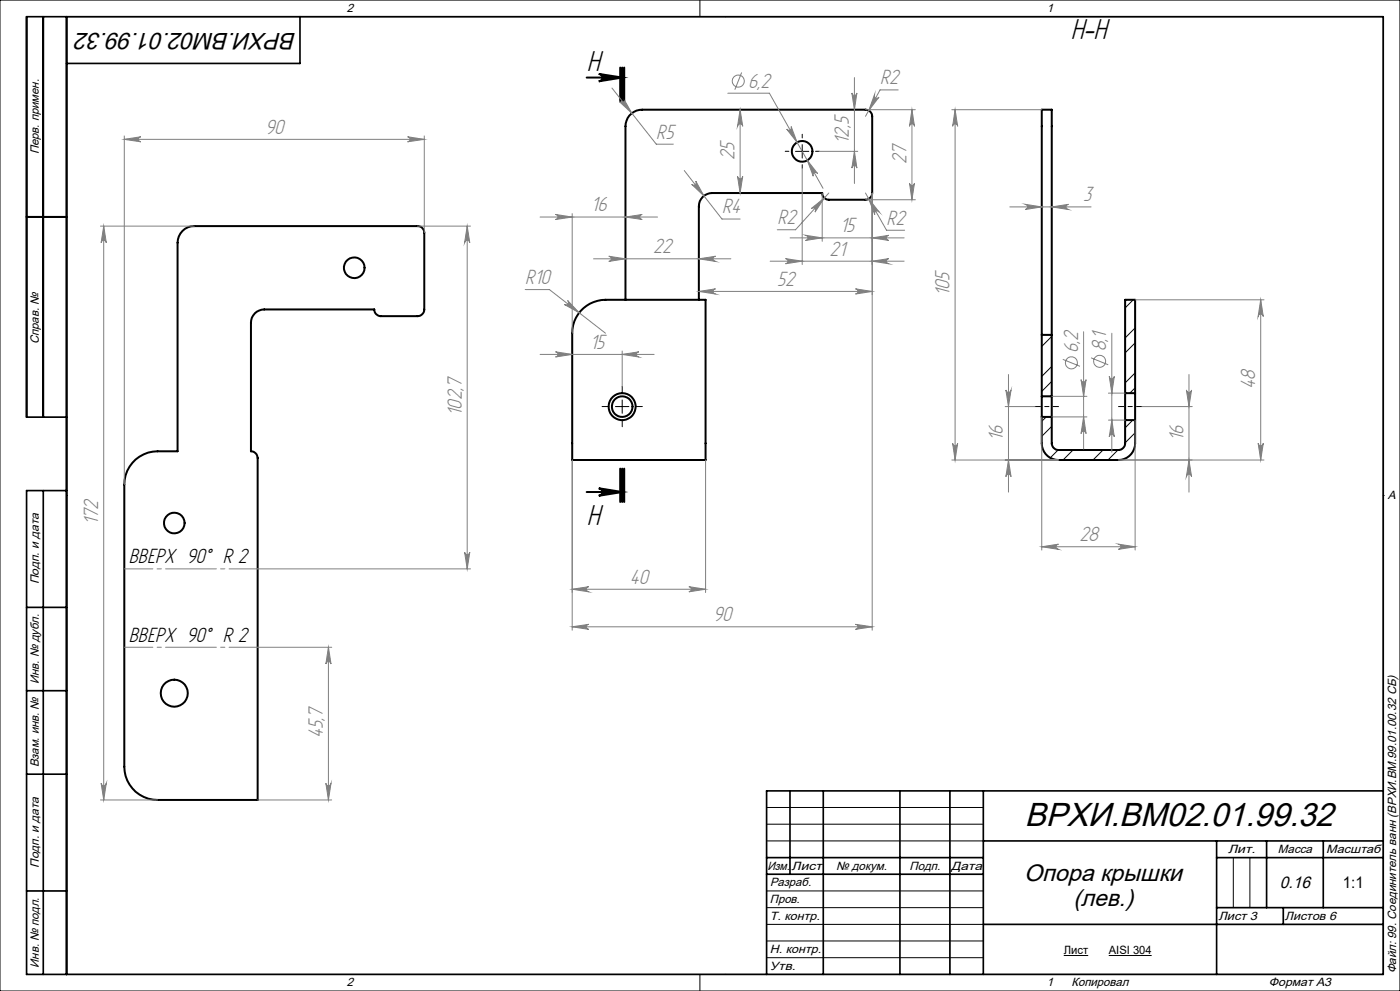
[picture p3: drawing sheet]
<svg xmlns="http://www.w3.org/2000/svg" width="420mm" height="297mm" viewBox="0 0 420 297" stroke-linecap="round" stroke-linejoin="round" font-family="sans-serif">
<g fill="none" stroke="#000" stroke-width=".6">
<path d="M176 23.2h10.7M186.1 20.2v10M186.7 20.2v10M187.3 20.2v10M8 65h12M54.8 69.2a4.8 4.8 0 0 1 3.5-1.4h67a1.99 1.99 0 0 1 2 1.9v23a2.05 2.05 0 0 1-2 2.1h-11a1.99 1.99 0 0 1-2-2.1h-33a4 4 0 0 0-4 4.1v38.5a2.05 2.05 0 0 1 2 2v102.4h-30a9.9 9.9 0 0 1-10-9.9v-84.6a10 10 0 0 1 10-9.9h6v-62.6a5 5 0 0 1 1.5-3.5zM175 92.4a10.2 10.2 0 0 1 6.6-2.6h30.1v48.1h-40v-38a9.8 9.8 0 0 1 3.3-7.5zM187.6 89.8v-52a5 5 0 0 1 5.1-4.9h66.9a1.99 1.99 0 0 1 2.1 2v23a2.05 2.05 0 0 1-2.1 2h-11a1.99 1.99 0 0 1-1.9-2h-33.1a4 4 0 0 0-3.9 4v27.9M312.5 118.8v6.2M312.5 118.8v-85.9h3v85.9M312.5 118.8h3M312.5 100.4h3"/>
<path d="M315.5 118.8v6.2M337.5 117.8v8.1M337.5 117.8v-28h3v28M337.5 117.8h3M340.5 117.8v8.1M312.5 125v7.9a5 5 0 0 0 5 5h18a5 5 0 0 0 5-5v-7M312.5 125h3M315.5 125v7.9a2.05 2.05 0 0 0 2 2h18a2.05 2.05 0 0 0 2-2v-7M337.5 125.9h3M176 147.5h10.7M186.1 140.4v10M186.7 140.4v10"/>
<path d="M187.3 140.4v10z"/>
<circle cx="240.6" cy="45.4" r="3.1"/>
<circle cx="106.3" cy="80.2" r="3.1"/>
<circle cx="186.6" cy="121.9" r="4"/>
<circle cx="186.7" cy="121.9" r="3.1"/>
<circle cx="52.3" cy="156.8" r="3.1"/>
<circle cx="52.3" cy="207.7" r="4.1"/>
</g>
<g fill="none" stroke="#000" stroke-width=".3">
<path d="M0 0h420v297h-420zM20 5h395v287h-395zM210 0v5M217.5 5h.1M238.7 45.4h3.9M240.7 43.4v4M340 89.8l-2.5 2.5M340.5 98.3l-3 3M186.7 119.9v4M315.5 114.3l-3 3M315.5 109.8l-3 3M315.5 100.8l-3 3"/>
<path d="M340.5 111.8l-3 3M340.5 102.8l-3 3M340.5 116.2l-1.6 1.6M184.6 121.8h4.1M313.9 125l-1.4 1.3M315.5 127.8l-3 3M317.4 134.9l-2.3 2.3M321.9 134.9l-3 3M330.9 134.9l-3 3M335.4 134.9l-3 3M339.8 125.9l-2.3 2.3M340.5 129.7l-3 3"/>
<path d="M20 148.5h.1M415 148.5h.1M230 242h65M230 247h65M230 252h65M370 257v15M375 257v15M230 267h65M230 272h65M230 277h65M210 292v5M217.5 292h.1"/>
<path d="M230 282h65M230 287h65M319.1 286.4h7.4M332.6 286.4h12.9"/>
</g>
<g fill="none" stroke="#808080" stroke-width=".3">
<path d="M183.6 26.4l13.3 16.8h5.1M185.8 30.5a.77 .77 0 0 0 1.1 .1 .77 .77 0 0 0 .1-1.1l2.5 4.4zM218.3 27.9h12.5l16.1 28.5M222 32.9l.8 4.9a.78 .78 0 0 0-.8-.7 .78 .78 0 0 0-.7 .7zM222 32.9v25M222.5 21.7l-2 5.2M236 38.7a.78 .78 0 0 0 1.1 .3 .78 .78 0 0 0 .2-1.1l1.8 4.7zM255.6 27.9a.76 .76 0 0 0 .7 .7 .76 .76 0 0 0 .8-.7l-.8 5zM256.3 23.2v31.8M259.6 32.9h15M262.4 28.4a.77 .77 0 0 0 .3 1 .77 .77 0 0 0 1-.3l-3.1 4zM269.5 26.9h-5.5l-4.4 8"/>
<path d="M273.6 32.9l.8 4.9a.76 .76 0 0 0-.8-.7 .76 .76 0 0 0-.8 .7zM273.6 32.9v27M285.5 32.9h27M286.5 32.9l.8 4.9a.76 .76 0 0 0-.8-.7 .76 .76 0 0 0-.7 .7zM286.5 32.9v105M37.3 40.7v104.5M37.3 41.8h90M37.3 41.8l5-.8a.76 .76 0 0 0-.8 .7 .76 .76 0 0 0 .8 .8zM122.3 41l5 .8-5 .7a.76 .76 0 0 0 .7-.8 .76 .76 0 0 0-.7-.7zM127.3 40.7v29M205.3 51.1l11.3 14.5h5.4M207.5 55.2a.78 .78 0 0 0 1.1 .1 .78 .78 0 0 0 .1-1l2.5 4.4z"/>
<path d="M221.3 52.9a.78 .78 0 0 0 .7 .7 .78 .78 0 0 0 .8-.7l-.8 5zM240.7 50.5v28.8M242.2 48l3.1 4a.76 .76 0 0 0-1-.2 .76 .76 0 0 0-.3 1zM245.7 45.4h11.6M246.7 57.9v14.4M248.6 57.9l-9.9 11h-5.5M256.3 45.4l.8 5a.76 .76 0 0 0-.8-.8 .76 .76 0 0 0-.7 .8zM259.6 57.9l6.4 11.1h5.4M259.6 59.9h15M260.6 59.6l3.2 4a.78 .78 0 0 0-1.1-.3 .78 .78 0 0 0-.3 1zM261.7 57.9v131M272.8 54.9a.76 .76 0 0 0 .8 .7 .76 .76 0 0 0 .8-.7l-.8 5z"/>
<path d="M30.1 67.8h28.2M31.1 67.8l.8 4.9a.78 .78 0 0 0-.8-.7 .78 .78 0 0 0-.8 .7zM31.1 67.8v171.9M125.3 67.8h15.8M140.2 67.8l.7 4.9a.78 .78 0 0 0-.7-.7 .78 .78 0 0 0-.8 .7zM140.2 67.8v102.7M162 65h35.3M166.7 64.3l5 .7-5 .8a.76 .76 0 0 0 .7-.8 .76 .76 0 0 0-.7-.7zM171.7 64v35.9M178 77.6h41.3M182.6 76.8l5 .8-5 .7a.78 .78 0 0 0 .8-.7 .78 .78 0 0 0-.8-.8zM187.6 65l5.1-.7a.76 .76 0 0 0-.8 .7 .76 .76 0 0 0 .8 .8z"/>
<path d="M209.7 77.6l5-.8a.78 .78 0 0 0-.8 .8 .78 .78 0 0 0 .8 .7zM231 78.3h40.3M235.7 77.5l5 .8-5 .8a.78 .78 0 0 0 .7-.8 .78 .78 0 0 0-.7-.8zM237 71.3h34.3M241.7 70.5l5 .8-5 .8a.78 .78 0 0 0 .7-.8 .78 .78 0 0 0-.7-.8zM243.4 62.5l3.9-3.2-2.8 4.3a.78 .78 0 0 0-.1-1.1 .78 .78 0 0 0-1 0zM261.7 71.3l5-.8a.78 .78 0 0 0-.8 .8 .78 .78 0 0 0 .8 .8zM261.7 78.3l5-.8a.78 .78 0 0 0-.8 .8 .78 .78 0 0 0 .8 .8zM302.9 62h24.4M307.6 61.2l4.9 .8-4.9 .8a.78 .78 0 0 0 .7-.8 .78 .78 0 0 0-.7-.8zM315.5 62l5-.8a.78 .78 0 0 0-.7 .8 .78 .78 0 0 0 .7 .8zM157.6 86.8h7.2l16.8 13.1"/>
<path d="M170.3 90.1l3.4 3.6-4.4-2.4a.77 .77 0 0 0 1.1-.2 .77 .77 0 0 0-.1-1zM209.7 87.3l5-.7a.78 .78 0 0 0-.8 .7 .78 .78 0 0 0 .8 .8zM209.7 87.3h52M256.6 86.6l5.1 .7-5.1 .8a.78 .78 0 0 0 .8-.8 .78 .78 0 0 0-.8-.7zM325.1 99.4v35.2M333.6 99.9v35.6M340.5 89.8h38.7M378.2 89.8v48.1M378.2 89.8l.8 5.1a.78 .78 0 0 0-.8-.8 .78 .78 0 0 0-.8 .8zM162 106.2h34.3M166.7 105.4l5 .8-5 .8a.78 .78 0 0 0 .7-.8 .78 .78 0 0 0-.7-.8zM186.7 105.2v10.6"/>
<path d="M186.7 106.2l5-.8a.78 .78 0 0 0-.8 .8 .78 .78 0 0 0 .8 .8zM301.8 116.9a.78 .78 0 0 0 .7 .7 .78 .78 0 0 0 .8-.7l-.8 4.9zM302.5 112.3v35.2M315.6 118.8h10.5M318.8 107.7l5.2 2.1M324.3 113.8a.76 .76 0 0 0 .8 .7 .76 .76 0 0 0 .7-.7l-.7 5zM327.3 107.2l5.2 2.1M332.5 117.8h5M332.8 112.8a.76 .76 0 0 0 .7 .7 .76 .76 0 0 0 .8-.7l-.7 5zM355.9 116.9a.78 .78 0 0 0 .8 .7 .78 .78 0 0 0 .8-.7l-.8 4.9zM356.7 112.3v35.2M171.7 137.9v51"/>
<path d="M211.7 137.9v39.7M285.5 137.9h32M285.8 132.9a.76 .76 0 0 0 .7 .7 .76 .76 0 0 0 .8-.7l-.8 5zM301.6 121.8h8.9M302.5 137.9l.8 5a.78 .78 0 0 0-.8-.8 .78 .78 0 0 0-.7 .8zM312.5 125v39.8M315.6 125h10.5M325.1 125l.7 5a.76 .76 0 0 0-.7-.8 .76 .76 0 0 0-.8 .8zM332.5 125.9h5M333.6 125.9l.7 5a.76 .76 0 0 0-.8-.7 .76 .76 0 0 0-.7 .7zM340.5 125.9v38.9M342.5 121.8h15.2"/>
<path d="M356.7 137.9l.8 5a.78 .78 0 0 0-.8-.8 .78 .78 0 0 0-.8 .8zM377.4 132.9a.78 .78 0 0 0 .8 .7 .78 .78 0 0 0 .8-.7l-.8 5zM379.2 137.9h-43.6M77.3 170.5h63.8M139.4 165.5a.78 .78 0 0 0 .8 .7 .78 .78 0 0 0 .7-.7l-.7 5zM171.7 176.6h40M171.7 176.6l4.9-.8a.78 .78 0 0 0-.7 .8 .78 .78 0 0 0 .7 .8zM206.7 175.8l5 .8-5 .8a.78 .78 0 0 0 .7-.8 .78 .78 0 0 0-.7-.8zM312.5 163.9l5-.8a.78 .78 0 0 0-.7 .8 .78 .78 0 0 0 .7 .7zM312.5 163.9h28M335.5 163.1l5 .8-5 .7a.78 .78 0 0 0 .8-.7 .78 .78 0 0 0-.8-.8zM77.3 194h22.2"/>
<path d="M98.5 194l.8 5a.78 .78 0 0 0-.8-.7 .78 .78 0 0 0-.7 .7zM98.5 194v45.7M171.7 187.9h90M171.7 187.9l4.9-.8a.76 .76 0 0 0-.7 .8 .76 .76 0 0 0 .7 .7zM256.6 187.1l5.1 .8-5.1 .7a.76 .76 0 0 0 .8-.7 .76 .76 0 0 0-.8-.8zM30.1 239.7h17.2M30.3 234.7a.78 .78 0 0 0 .8 .8 .78 .78 0 0 0 .8-.8l-.8 5zM77.3 239.7h22.2M97.8 234.7a.78 .78 0 0 0 .7 .8 .78 .78 0 0 0 .8-.8l-.8 5z"/>
<circle cx="221.5" cy="24.3" r="1.8"/>
<circle cx="321.4" cy="108.7" r="1.82"/>
<circle cx="329.9" cy="108.3" r="1.81"/>
</g>
<path d="M179.6 22.2l7.1 1-7.1 1.2a1.11 1.11 0 0 0 1.1-1.1 1.11 1.11 0 0 0-1.1-1.1zM179.6 146.3l7.1 1.2-7.1 1.1a1.13 1.13 0 0 0 1.1-1.1 1.13 1.13 0 0 0-1.1-1.2z" fill="none" stroke="#000" stroke-width=".6" stroke-linecap="butt"/>
<path d="M317.6 121.8h-7M335.6 121.8h7" fill="none" stroke="#000" stroke-width=".3" stroke-dasharray="15.2 1.3 1.3 1.3" stroke-dashoffset="13.6"/>
<path d="M236.7 45.3h-1.1M240.7 41.3v-1.1M240.7 49.3v1.1M244.7 45.3h1.1M186.7 117.8v-2M182.7 121.8h-2.1M186.7 125.8v2.1M190.7 121.8h2" fill="none" stroke="#000" stroke-width=".3" stroke-dasharray="15.2 1.3 1.3 1.3"/>
<g fill="none" stroke="#000" stroke-width=".5">
<path d="M13 5v120M20 5v287M90 5v14h-70M8 65h12M20 125h-12v-120h407v287h-407v-145h12M13 147v145M8 182h12M8 207h12M8 232h12M237 237v25M247 237v55M270 237v55"/>
<path d="M285 237v55M295 237v55M415 237h-185v55M230 257h65M295 252h120M365 252v40M365 257h50M380 252v20M397 252v20M8 267h12M230 262h65M295 277h120"/>
<path d="M365 272h50M385 272v5"/>
</g>
<path d="M37.3 170.5h40M37.3 194h40" fill="none" stroke="#808080" stroke-width=".3" stroke-dasharray="15.2 1.3 1.3 1.3" stroke-dashoffset="6.7"/>
<path d="M179.6 22.2l7.1 1-7.1 1.2a1.11 1.11 0 0 0 1.1-1.1 1.11 1.11 0 0 0-1.1-1.1zM179.6 146.3l7.1 1.2-7.1 1.1a1.13 1.13 0 0 0 1.1-1.1 1.13 1.13 0 0 0-1.1-1.2z" fill="#000"/>
<g fill="#808080">
<path d="M261.7 71.3l5-.8a.78 .78 0 0 0-.8 .8 .78 .78 0 0 0 .8 .8zM241.7 70.5l5 .8-5 .8a.78 .78 0 0 0 .7-.8 .78 .78 0 0 0-.7-.8z"/>
<path d="M37.3 41.8l5-.8a.76 .76 0 0 0-.8 .7 .76 .76 0 0 0 .8 .8zM122.3 41l5 .8-5 .7a.76 .76 0 0 0 .7-.8 .76 .76 0 0 0-.7-.7zM182.6 76.8l5 .8-5 .7a.78 .78 0 0 0 .8-.7 .78 .78 0 0 0-.8-.8zM209.7 77.6l5-.8a.78 .78 0 0 0-.8 .8 .78 .78 0 0 0 .8 .7zM235.7 77.5l5 .8-5 .8a.78 .78 0 0 0 .7-.8 .78 .78 0 0 0-.7-.8zM261.7 78.3l5-.8a.78 .78 0 0 0-.8 .8 .78 .78 0 0 0 .8 .8zM242.2 48l1.8 4.8a.76 .76 0 0 1 .3-1 .76 .76 0 0 1 1 .2zM236 38.7l3.1 3.9-1.8-4.7a.78 .78 0 0 1-.3 1 .78 .78 0 0 1-1-.2zM166.7 64.3l5 .7-5 .8a.76 .76 0 0 0 .7-.8 .76 .76 0 0 0-.7-.7zM187.6 65l5.1-.7a.76 .76 0 0 0-.8 .7 .76 .76 0 0 0 .8 .8zM207.5 55.2l3.7 3.5-2.5-4.4a.78 .78 0 0 1-.1 1 .78 .78 0 0 1-1.1-.1zM243.4 62.5a.77 .77 0 0 1 1.1 0 .77 .77 0 0 1 0 1.1l2.8-4.3zM260.6 59.6l1.8 4.7a.78 .78 0 0 1 .3-1 .78 .78 0 0 1 1.1 .3zM170.3 90.1a.77 .77 0 0 1 .1 1 .77 .77 0 0 1-1.1 .2l4.4 2.4zM185.8 30.5l3.7 3.4-2.5-4.4a.77 .77 0 0 1-.1 1.1 .77 .77 0 0 1-1.1-.1zM262.4 28.4l-1.8 4.7 3.1-4a.77 .77 0 0 1-1 .3 .77 .77 0 0 1-.3-1zM209.7 87.3l5-.7a.78 .78 0 0 0-.8 .7 .78 .78 0 0 0 .8 .8zM256.6 86.6l5.1 .7-5.1 .8a.78 .78 0 0 0 .8-.8 .78 .78 0 0 0-.8-.7zM312.5 163.9l5-.8a.78 .78 0 0 0-.7 .8 .78 .78 0 0 0 .7 .7zM335.5 163.1l5 .8-5 .7a.78 .78 0 0 0 .8-.7 .78 .78 0 0 0-.8-.8zM307.6 61.2l4.9 .8-4.9 .8a.78 .78 0 0 0 .7-.8 .78 .78 0 0 0-.7-.8zM315.5 62l5-.8a.78 .78 0 0 0-.7 .8 .78 .78 0 0 0 .7 .8z"/>
<path d="M171.7 187.9l4.9-.8a.76 .76 0 0 0-.7 .8 .76 .76 0 0 0 .7 .7zM256.6 187.1l5.1 .8-5.1 .7a.76 .76 0 0 0 .8-.7 .76 .76 0 0 0-.8-.8zM166.7 105.4l5 .8-5 .8a.78 .78 0 0 0 .7-.8 .78 .78 0 0 0-.7-.8zM186.7 106.2l5-.8a.78 .78 0 0 0-.8 .8 .78 .78 0 0 0 .8 .8z"/>
<path d="M333.6 125.9l.7 5a.76 .76 0 0 0-.8-.7 .76 .76 0 0 0-.7 .7zM332.8 112.8a.76 .76 0 0 0 .7 .7 .76 .76 0 0 0 .8-.7l-.7 5z"/>
<path d="M377.4 132.9a.78 .78 0 0 0 .8 .7 .78 .78 0 0 0 .8-.7l-.8 5zM378.2 89.8l.8 5.1a.78 .78 0 0 0-.8-.8 .78 .78 0 0 0-.8 .8zM285.8 132.9a.76 .76 0 0 0 .7 .7 .76 .76 0 0 0 .8-.7l-.8 5zM286.5 32.9l.8 4.9a.76 .76 0 0 0-.8-.7 .76 .76 0 0 0-.7 .7zM302.5 137.9l.8 5a.78 .78 0 0 0-.8-.8 .78 .78 0 0 0-.7 .8zM301.8 116.9a.78 .78 0 0 0 .7 .7 .78 .78 0 0 0 .8-.7l-.8 4.9z"/>
<path d="M30.3 234.7a.78 .78 0 0 0 .8 .8 .78 .78 0 0 0 .8-.8l-.8 5zM31.1 67.8l.8 4.9a.78 .78 0 0 0-.8-.7 .78 .78 0 0 0-.8 .7zM139.4 165.5a.78 .78 0 0 0 .8 .7 .78 .78 0 0 0 .7-.7l-.7 5zM140.2 67.8l.7 4.9a.78 .78 0 0 0-.7-.7 .78 .78 0 0 0-.8 .7zM272.8 54.9a.76 .76 0 0 0 .8 .7 .76 .76 0 0 0 .8-.7l-.8 5zM273.6 32.9l.8 4.9a.76 .76 0 0 0-.8-.7 .76 .76 0 0 0-.8 .7zM256.3 45.4l.8 5a.76 .76 0 0 0-.8-.8 .76 .76 0 0 0-.7 .8zM255.6 27.9a.76 .76 0 0 0 .7 .7 .76 .76 0 0 0 .8-.7l-.8 5zM325.1 125l.7 5a.76 .76 0 0 0-.7-.8 .76 .76 0 0 0-.8 .8zM324.3 113.8a.76 .76 0 0 0 .8 .7 .76 .76 0 0 0 .7-.7l-.7 5z"/>
<path d="M355.9 116.9a.78 .78 0 0 0 .8 .7 .78 .78 0 0 0 .8-.7l-.8 4.9zM356.7 137.9l.8 5a.78 .78 0 0 0-.8-.8 .78 .78 0 0 0-.8 .8z"/>
<path d="M222 32.9l.8 4.9a.78 .78 0 0 0-.8-.7 .78 .78 0 0 0-.7 .7zM221.3 52.9a.78 .78 0 0 0 .7 .7 .78 .78 0 0 0 .8-.7l-.8 5z"/>
<path d="M98.5 194l.8 5a.78 .78 0 0 0-.8-.7 .78 .78 0 0 0-.7 .7zM97.8 234.7a.78 .78 0 0 0 .7 .8 .78 .78 0 0 0 .8-.8l-.8 5z"/>
<path d="M171.7 176.6l4.9-.8a.78 .78 0 0 0-.7 .8 .78 .78 0 0 0 .7 .8zM206.7 175.8l5 .8-5 .8a.78 .78 0 0 0 .7-.8 .78 .78 0 0 0-.7-.8z"/>
</g>
<text font-size="10" x="307.4" y="247.6">ВРХИ.ВМ02.01.99.32</text>
<g font-size="9.7">
<text x="321.3" y="11.7">H-H</text>
<text x="176" y="21.2">H</text>
<text x="176" y="157.5">H</text>
</g>
<g font-size="7.1">
<text x="89" y="9.8" transform="rotate(-180 89 9.8)">ВРХИ.ВМ02.01.99.32</text>
<text x="307.2" y="264.1">Опора крышки</text>
<text x="322" y="271.6">(лев.)</text>
</g>
<g font-size="6.9" fill="#808080">
<text x="224.5" y="26.3">6,2</text>
<text x="264" y="25.3">R2</text>
<text x="79.6" y="40.1">90</text>
<text x="196.9" y="41.5">R5</text>
<text x="220.4" y="47.9" transform="rotate(-90 220.4 47.9)">25</text>
<text x="254.7" y="43" transform="rotate(-90 254.7 43)">12,5</text>
<text x="271.9" y="49.1" transform="rotate(-90 271.9 49.1)">27</text>
<text x="177.4" y="63.4">16</text>
<text x="216.6" y="64">R4</text>
<text x="324.9" y="60.3">3</text>
<text x="233.2" y="67.2">R2</text>
<text x="252.1" y="69.6">15</text>
<text x="266" y="67.3">R2</text>
<text x="195.9" y="75.9">22</text>
<text x="248.9" y="76.6">21</text>
<text x="157.6" y="85.1">R10</text>
<text x="233.1" y="85.7">52</text>
<text x="284.9" y="88.8" transform="rotate(-90 284.9 88.8)">105</text>
<text x="177" y="104.5">15</text>
<text x="323.4" y="105.7" transform="rotate(-90 323.4 105.7)">6,2</text>
<text x="331.9" y="105.3" transform="rotate(-90 331.9 105.3)">8,1</text>
<text x="376.6" y="116.6" transform="rotate(-90 376.6 116.6)">48</text>
<text x="138.5" y="124.6" transform="rotate(-90 138.5 124.6)">102,7</text>
<text x="300.9" y="132.1" transform="rotate(-90 300.9 132.1)">16</text>
<text x="355" y="132.1" transform="rotate(-90 355 132.1)">16</text>
<text x="29.5" y="157.4" transform="rotate(-90 29.5 157.4)">172</text>
<text x="323.8" y="162.2">28</text>
<text x="188.9" y="174.9">40</text>
<text x="213.9" y="186.2">90</text>
<text x="96.9" y="221.2" transform="rotate(-90 96.9 221.2)">45,7</text>
</g>
<g font-size="6.9">
<text x="38.7" y="168.8">ВВЕРХ 90° R 2</text>
<text x="38.7" y="192.3">ВВЕРХ 90° R 2</text>
</g>
<text font-size="5" x="384" y="266">0.16</text>
<text font-size="4.8" x="402.9" y="266">1:1</text>
<g font-size="3.6">
<text x="104" y="3.6">2</text>
<text x="314" y="3.6">1</text>
<text x="11.6" y="46.3" transform="rotate(-90 11.6 46.3)">Перв. примен.</text>
<text x="11.6" y="103.2" transform="rotate(-90 11.6 103.2)">Справ. №</text>
<text x="416.4" y="149.6">A</text>
<text x="11.6" y="175.1" transform="rotate(-90 11.6 175.1)">Подп. и дата</text>
<text x="11.6" y="205" transform="rotate(-90 11.6 205)">Инв. № дубл.</text>
<text x="11.6" y="230" transform="rotate(-90 11.6 230)">Взам. инв. №</text>
<text x="368.4" y="255.6">Лит.</text>
<text x="383.4" y="255.6">Масса</text>
<text x="397.8" y="255.6">Масштаб</text>
<text x="11.6" y="260.1" transform="rotate(-90 11.6 260.1)">Подп. и дата</text>
<text x="230.2" y="260.6">Изм.</text>
<text x="237.5" y="260.6">Лист</text>
<text x="250.9" y="260.6">№ докум.</text>
<text x="272.9" y="260.6">Подп.</text>
<text x="285.4" y="260.6">Дата</text>
<text x="231" y="265.6">Разраб.</text>
<text x="231" y="275.6">Т. контр.</text>
<text x="231" y="270.6">Пров.</text>
<text x="365.5" y="275.6">Лист 3</text>
<text x="385.5" y="275.6">Листов 6</text>
<text x="231" y="285.6">Н. контр.</text>
<text x="11.6" y="290" transform="rotate(-90 11.6 290)">Инв. № подл.</text>
<text x="231" y="290.6">Утв.</text>
<text x="418.9" y="291.8" transform="rotate(-90 418.9 291.8)">Файл: 99. Соединитель ванн (ВРХИ.ВМ.99.01.00.32 СБ)</text>
<text x="104" y="295.6">2</text>
<text x="314" y="295.6">1</text>
<text x="321.5" y="295.6">Копировал</text>
<text x="380.7" y="295.6">Формат А3</text>
</g>
<g font-size="3.4">
<text x="319.1" y="286">Лист</text>
<text x="332.6" y="286">AISI 304</text>
</g>
</svg>
